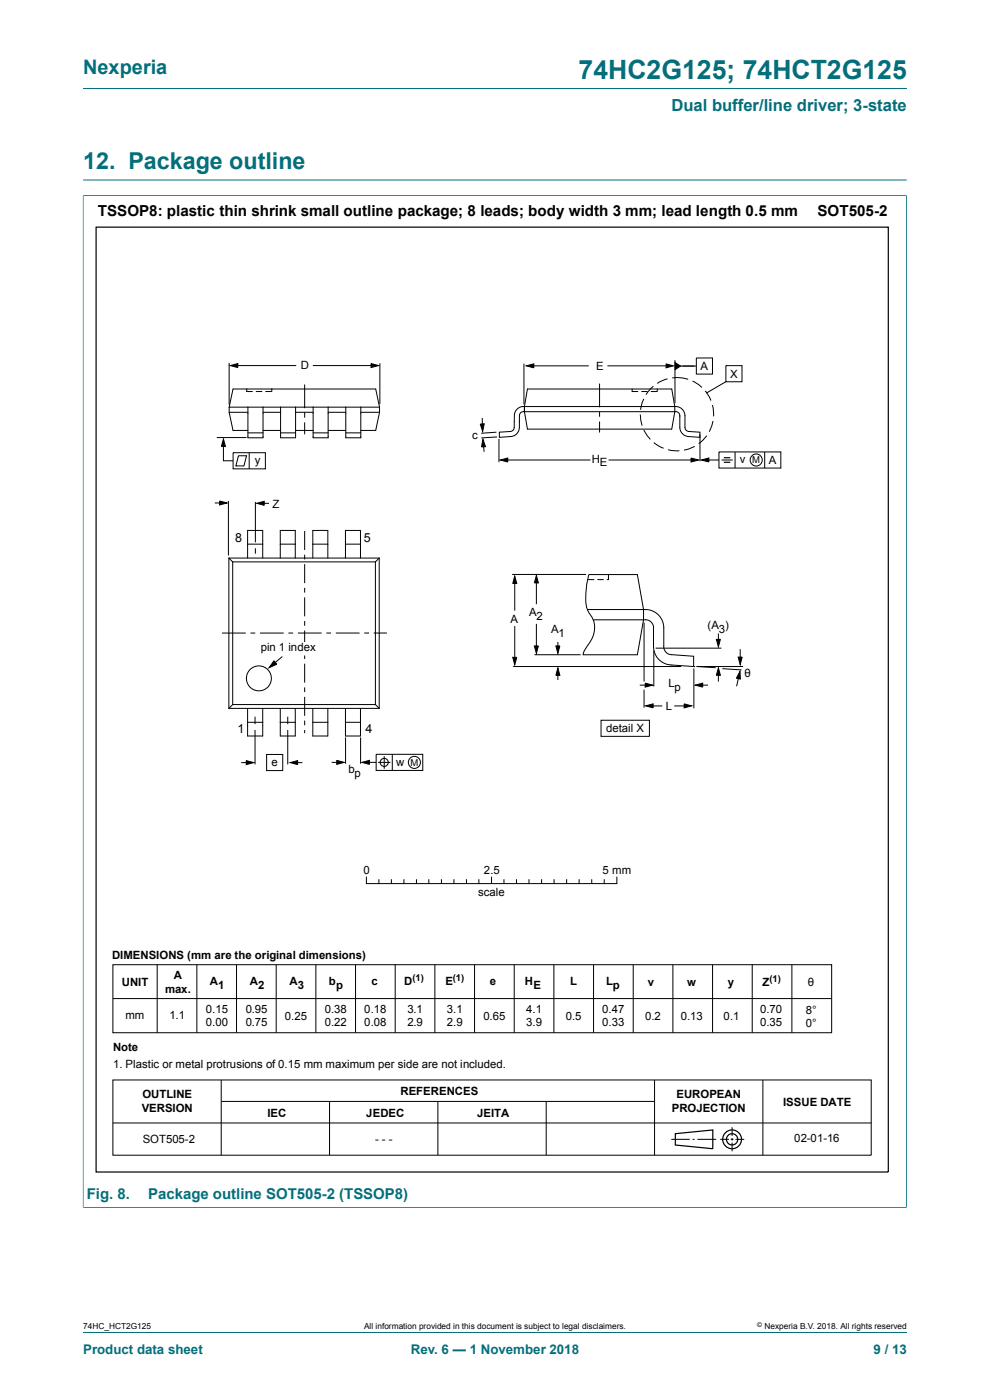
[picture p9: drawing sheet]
<svg xmlns="http://www.w3.org/2000/svg" width="210mm" height="297mm" viewBox="0 0 210 297" stroke-linecap="round" stroke-linejoin="round" font-family="sans-serif">
<path d="M17.6 18.8h174.8M17.6 38.2h174.8M17.6 41.5h174.7M17.6 41.4v214.9M192.3 41.4v214.9M17.6 256.2h174.7" fill="none" stroke="#036f7b" stroke-width=".21"/>
<g fill="none" stroke="#000" stroke-width=".21">
<path d="M48.6 77v8.8M48.9 77.6l1.5-.5v.9zM49.8 77.6h13M66.4 77.6h13M78.7 77.1l1.6 .5-1.6 .4zM80.6 77.1v8.6M111.1 77.1v8.7M111.7 77.6l1.5-.4v.8zM112.4 77.6h12.5M128.9 77.6h13.2M141.3 77.2l1.5 .4-1.5 .4zM143.2 76.4v9.1"/>
<path d="M143.2 76.9l1.2 .8-1.2 .7zM143.7 77.7h4M147.7 75.9h3.4v3.5h-3.4zM154 77.6h3.4v3.4h-3.4zM46 92.8h6.3M47.4 93.1l.4 1.6h-.8zM47.4 93.7v4.1h2M49.4 96h6.9v3.5h-6.9zM50.6 96.7h1.7l-.6 2.1h-1.7zM52.9 96v3.5M101.9 90l.8-.1-.3 1.6zM102.3 88.7l.1 2.3"/>
<path d="M102.4 93.2l.6 1.6h-.9zM102.5 93.8l.2 2M105.3 91.7l-3.2 .2M105.4 92.7l-3.3 .2M105.8 93.1v5M106.1 97.6l1.6-.4v.8zM106.9 97.6h18.3M127.2 81.4v5M127.2 87.4v1M127.2 89.4v2.4M129.1 97.6h18.1M135.8 87.9l.4 2.4"/>
<path d="M136.5 84.6l-.3 .8-.3 1.5M136.6 91.2l1.4 2M138.6 81.9l-1.6 1.8M138.7 93.9l2.1 1.2M141.6 80.4l-2.2 .9M141.7 95.4l2.4 .2M142.6 80.2h2.3l1.1 .3M146.6 97.2l1.6 .4-1.6 .4zM146.9 80.8l2 1.4M147.4 94.7l-1.3 .6-1 .2M148.5 92.1v5.8M148.8 97.6l1.6-.4v.8z"/>
<path d="M149.6 82.9l1.2 2.1M149.7 97.6h2.8M149.9 92.4l-1.7 1.7M151.1 85.9l.3 2.4M151.2 89.3l-.8 2.3M152.5 95.9h13.1v3.4h-13.1zM153.1 97.6h2.3M154 81l-4.2 2.4M155.9 95.9v3.4M162.2 95.9v3.4M45.6 106.7h2M46.6 106.3l1.6 .4-1.6 .4z"/>
<path d="M48.5 106.3v11.5M54.2 106.5v8.5M54.2 116.3v1.2M54.5 106.8l1.5-.4v.8zM55.1 106.8h2M64.6 112.6v4.1M64.6 117.7v1M64.6 119.7v4M47.1 134.3h5M53.1 134.3h1M55.1 134.3h5.1M59.9 139.3l-2.5 2"/>
<path d="M62.2 134.3h-1M63.2 134.3h5M64.6 124.7v1M64.6 126.7v4M64.6 131.7v1.1M64.6 133.8v4M64.6 138.8v1M69.2 134.3h1M71.2 134.3h5.1M78.3 134.3h-1M79.3 134.3h2.8M108.8 139.4h.8l-.4 1.6z"/>
<path d="M109.2 122.2l.4 1.6h-.8zM109.2 123.2v6.3M109.2 132.8v7.2M113.4 137h.8l-.4 1.6zM113.4 138.9h9.8M113.8 122.1l.4 1.6h-.8zM113.8 122.7v5.5M113.8 132.4v5.5M117.9 137h.9l-.5 1.6zM118.3 136.2v1.9M136.6 132.1v12.5M138.7 138v7.6"/>
<path d="M139.1 137.5h13.9M152 135.6h.8l-.4 1.6zM152.4 134.4v1.9M156.6 139.4h.8l-.4 1.6zM157 137.7v2.6M54.1 152v1.6M54.1 154.9v7.3M58.1 140.2l.6 .7-1.6 .8zM61 152v1.6M61 154.9v7.3M64.6 140.8v4M64.6 145.8v1"/>
<path d="M64.6 147.8v4.1M64.6 152.9v1M64.6 154.9v.6M73.3 156.5v5.5M76.5 156.5v5.5M108.8 141.4h35.7M118.3 141.7l.5 1.6h-.9zM118.3 142.7v1.6M127.5 152.8h10.3v3.4h-10.3zM135.7 145.3h1.6M136.9 144.9l1.5 .4-1.5 .5zM137 149.7l1.5-.4v.9z"/>
<path d="M137.6 149.8h2.9M143 149.8h2.9M145.1 149.3l1.6 .4-1.6 .5zM147.2 141.8v8.5M147.5 145.3l1.6-.4v.9zM147.7 141.4l4.1 .3M147.8 141.4h9.8M148.4 145.3h1.8M152.4 141.7l.4 1.6h-.8zM152.4 142.7v1.9M153.2 141.9l4.1 .2M156.8 143l-.5 2.6"/>
<path d="M157 142.4v1.7l-.8-.2zM51.2 161.8h1.9M52.2 161.4l1.6 .4-1.6 .4zM56.6 160.1h3.4v3.4h-3.4zM61.5 161.8l1.6-.4v.8zM62.3 161.8h1.8M70.4 161.7h1.8M71.4 161.3l1.6 .4-1.6 .5zM76.8 161.7l1.6-.4v.9zM77.7 161.7h2.1M79.8 160h9.9v3.4h-9.9zM80.2 161.7h2.6"/>
<path d="M81.5 160.4v2.7M83.2 160v3.4M77.7 187.5h53.1M77.7 186.1v1.3M80.4 186.6v.8M83 186.6v.8M85.7 186.6v.8M88.3 186.6v.8M91 186.6v.8M93.6 186.6v.8M96.3 186.6v.8M98.9 186.6v.8"/>
<path d="M101.6 186.6v.8M104.3 186.1v1.3M106.9 186.6v.8M109.6 186.6v.8M112.2 186.6v.8M114.9 186.6v.8M117.5 186.6v.8M120.2 186.6v.8M122.8 186.6v.8M125.5 186.6v.8M128.2 186.6v.8M130.8 186.1v1.3"/>
<path d="M23.9 204.7h152.5v14.4h-152.5zM24 211.8h152.4M33.3 204.7v14.4M41.8 204.7v14.4M50.2 204.7v14.4M58.6 204.7v14.4M67 204.7v14.4M75.4 204.7v14.4M83.8 204.6v14.5M92.2 204.7v14.4M100.7 204.7v14.4M109.1 204.7v14.4"/>
<path d="M117.5 204.7v14.4M125.9 204.7v14.4M134.3 204.7v14.4M142.7 204.7v14.4M151.2 204.7v14.4M159.6 204.6v14.5M168 204.7v14.4M23.9 229.1h160.9v16h-160.9zM23.9 238.2h160.9M46.9 229.1v16M46.9 233.7h91.9M69.9 233.7v11.4"/>
<path d="M92.9 233.7v11.4M115.9 233.7v11.4M138.8 229.1v16M155.3 239.1v1.9M161.8 229.1v16M142.4 241.7h3.9M146.9 241.7h.4M147.9 241.7h4M152.8 241.7h1.8M155 241.7h.6M155.3 241.4v.5M155.3 242.4v1.8"/>
<path d="M156 241.7h1.9"/>
<circle cx="160.4" cy="97.6" r="1.28"/>
<circle cx="81.5" cy="161.7" r=".85"/>
<circle cx="87.9" cy="161.7" r="1.28"/>
</g>
<g fill="none" stroke="#000" stroke-width=".25">
<path d="M20.4 48.2h168v200.4h-168zM153.5 97.1h1.4M153.5 98.1h1.4M143.3 240.5l7.9-.8v4l-7.9-.8z"/>
<circle cx="155.3" cy="241.7" r="2"/>
<circle cx="155.3" cy="241.7" r="1.2"/>
</g>
<g fill="#000">
<path d="M48.9 77.6l1.5-.5v.9zM78.7 77.1l1.6 .5-1.6 .4zM111.7 77.6l1.5-.4v.8zM141.3 77.2l1.5 .4-1.5 .4zM143.2 76.9l1.2 .8-1.2 .7zM47.4 93.1l.4 1.6h-.8zM101.9 90l.8-.1-.3 1.6zM102.4 93.2l.6 1.6h-.9zM106.1 97.6l1.6-.4v.8zM146.6 97.2l1.6 .4-1.6 .4zM148.8 97.6l1.6-.4v.8zM46.6 106.3l1.6 .4-1.6 .4z"/>
<path d="M54.5 106.8l1.5-.4v.8zM109.2 122.2l.4 1.6h-.8zM108.8 139.4h.8l-.4 1.6zM113.8 122.1l.4 1.6h-.8zM113.4 137h.8l-.4 1.6zM117.9 137h.9l-.5 1.6zM152 135.6h.8l-.4 1.6zM156.6 139.4h.8l-.4 1.6zM58.1 140.2l.6 .7-1.6 .8zM118.3 141.7l.5 1.6h-.9zM136.9 144.9l1.5 .4-1.5 .5zM137 149.7l1.5-.4v.9z"/>
<path d="M145.1 149.3l1.6 .4-1.6 .5zM147.5 145.3l1.6-.4v.9zM152.4 141.7l.4 1.6h-.8zM157 142.4v1.7l-.8-.2zM52.2 161.4l1.6 .4-1.6 .4zM61.5 161.8l1.6-.4v.8zM71.4 161.3l1.6 .4-1.6 .5zM76.8 161.7l1.6-.4v.9z"/>
</g>
<path d="M64.1 136.4h.8v2.6h-.8z" fill="#fff"/>
<path d="M64.1 136.4h.8v2.6h-.8z" fill="none" stroke="#fff" stroke-width=".21"/>
<g fill="none" stroke="#000" stroke-width=".21">
<path d="M48.6 86.4l.8-3.9h30.3l.8 3.9M48.6 87.5l.8 3.8h3.2M48.6 87.5h4M48.6 86.4h31.9M48.6 86.4v1.1M52.3 82.5v.6h1.2M52.6 86.4v6.5h3.2v-6.5M52.6 91.8h3.2M54.3 83.1h1.3M55.8 91.3h3.7M55.8 87.5h3.7M56.4 83.1h1.2"/>
<path d="M57.7 82.5v.6M59.5 86.4v6.5h3.2v-6.5M59.5 91.8h3.2M62.7 91.3h3.7M62.7 87.5h3.7M64.6 81.6v5M64.6 87.6v1M64.6 89.6v2.5M66.4 86.4v6.5h3.2v-6.5M66.4 91.8h3.2M69.6 91.3h3.7M69.6 87.5h3.7"/>
<path d="M73.3 86.4v6.5h3.2v-6.5M73.3 91.8h3.2M76.5 87.5h4M80.5 87.5l-.8 3.8h-3.2M80.5 86.4v1.1M108.4 92.6a1.92 1.92 0 0 0 1.8-1.9v-2.7a.8 .8 0 0 1 .8-.7h32.5a.84 .84 0 0 1 .7 .9v2.5a1.96 1.96 0 0 0 1.8 1.9M108.4 92.6l-2.5 .2v-1.1l2.4-.2a.87 .87 0 0 0 .8-.8v-1.3a2.68 2.68 0 0 1 .7-2.7l.8-.4 .4-.1h32.4a1.97 1.97 0 0 1 1.9 2v2.5a.86 .86 0 0 0 .8 .8l2.4 .2v1.1l-2.5-.2M111.9 82.5h30.6l.6 3.7v1.1l-.6 3.7h-30.6l-.7-3.7v-1.1zM134.1 82.5v.6h1.2M136.1 83.1h1.2M138.1 83.1h1.2M139.4 82.5v.6"/>
<path d="M48.5 118.4l.9 .8M48.5 118.4v31.9M48.5 118.4h31.9M49.4 119.2v30.3M49.4 119.2h30.2M52.5 118.4v-5.9h3.2v5.9M52.5 115.4h3.2M59.5 118.4v-5.9h3.1v5.9M59.5 115.4h3.1M66.4 118.4v-5.9h3.1v5.9M66.4 115.4h3.1M73.3 118.4v-5.9h3.2v5.9"/>
<path d="M73.3 115.4h3.2M79.6 119.2v30.3M80.4 118.4l-.8 .8M80.4 118.4v31.9M108.6 121.9h15.7M124.6 129.3h12.3a3.9 3.9 0 0 1 3.9 3.9v4a1.71 1.71 0 0 0 1.6 1.7l4.7 .3v2.2l-4.6-.3a3.9 3.9 0 0 1-3.9-3.9v-4a1.69 1.69 0 0 0-1.7-1.7M124.8 123h1.2M124.9 121.9a15.6 15.6 0 0 0-.4 7.1l.2 .6a5.3 5.3 0 0 1 0 7.2 4 4 0 0 0-1 2.1M125 121.9h10.2l1.3 7.4v2.2l-1.3 7.4h-11.5M125.9 131.5h11M126.8 123h1.2M129.1 121.9v1.1h-.3"/>
<path d="M48.5 150.3h31.9M49.4 149.5l-.9 .8M49.4 149.5h30.2M52.5 150.3v5.8h3.2v-5.8M52.5 153.2h3.2M59.5 153.2h3.1M59.5 150.3v5.8h3.1v-5.8M66.4 153.2h3.1M66.4 150.3v5.8h3.1v-5.8M73.3 153.2h3.2M73.3 150.3v5.8h3.2v-5.8M79.6 149.5l.8 .8"/>
<path d="M136.6 146.3v3.8M147.2 141.4h.1"/>
<circle cx="54.9" cy="143.9" r="2.65"/>
</g>
<path d="M17.6 41.5v214.6M17.7 41.5h174.5M192.3 41.5v214.6M17.7 256.2h174.5M17.6 282.6h174.8" fill="none" stroke="#036f7b" stroke-width=".21"/>
<text font-size="5.6" fill="#036f7b" x="122.7" y="16.8">74HC2G125; 74HCT2G125</text>
<text font-size="4.9" fill="#036f7b" x="17.6" y="35.9">12. Package outline</text>
<text font-size="4.2" fill="#036f7b" x="17.6" y="15.6">Nexperia</text>
<text font-size="3.5" fill="#036f7b" x="142.4" y="23.7">Dual buffer/line driver; 3-state</text>
<g font-size="3.2">
<text x="20.7" y="45.8">TSSOP8: plastic thin shrink small outline package; 8 leads; body width 3 mm; lead length 0.5 mm</text>
<text x="173.4" y="45.9">SOT505-2</text>
</g>
<g font-size="3.2" fill="#036f7b">
<text x="18.4" y="254.3">Fig. 8.</text>
<text x="31.4" y="254.3">Package outline SOT505-2 (TSSOP8)</text>
</g>
<g font-size="2.8" fill="#036f7b">
<text x="17.6" y="287.2">Product data sheet</text>
<text x="87.2" y="287.2">Rev. 6 — 1 November 2018</text>
<text x="185.3" y="287.2">9 / 13</text>
</g>
<g font-size="2.7">
<text x="49.9" y="115">8</text>
<text x="77.2" y="114.9">5</text>
<text x="50.4" y="155.5">1</text>
<text x="77.5" y="155.5">4</text>
</g>
<g font-size="2.4">
<text x="63.8" y="78.4">D</text>
<text x="126.5" y="78.5">E</text>
<text x="148.6" y="78.5">A</text>
<text x="154.9" y="80.2">X</text>
<text x="100.2" y="93">c</text>
<text x="54.1" y="98.4">y</text>
<text x="125.5" y="98.1">H</text>
<text x="127.2" y="99">E</text>
<text x="157" y="98.3">v</text>
<text x="163.1" y="98.4">A</text>
<text x="57.8" y="107.8">Z</text>
<text x="112.3" y="130.8">A</text>
<text x="113.8" y="131.6">2</text>
<text x="108.3" y="132.2">A</text>
<text x="116.9" y="134.3">A</text>
<text x="118.5" y="135.1">1</text>
<text x="150.1" y="133.4">(A )</text>
<text x="152.5" y="134.2">3</text>
<text x="55.4" y="138.1">pin 1 ind</text>
<text x="64.4" y="138.1">ex</text>
<text x="157.9" y="143.5">θ</text>
<text x="141.8" y="145.7">L</text>
<text x="143.1" y="146.5">p</text>
<text x="128.6" y="155.3">detail X</text>
<text x="141.2" y="150.6">L</text>
<text x="57.6" y="162.5">e</text>
<text x="73.9" y="163.9">b</text>
<text x="75.2" y="164.7">p</text>
<text x="84.1" y="162.5">w</text>
<text x="77.1" y="185.3">0</text>
<text x="102.7" y="185.3">2.5</text>
<text x="127.8" y="185.3">5 mm</text>
<text x="101.5" y="190.1">scale</text>
<text x="23.8" y="203.5">DIMENSIONS (mm are the original dimensions)</text>
<text x="25.8" y="209.1">UNIT</text>
<text x="36.9" y="207.7">A</text>
<text x="44.5" y="208.9">A</text>
<text x="46.3" y="209.8">1</text>
<text x="53" y="208.9">A</text>
<text x="54.8" y="209.8">2</text>
<text x="61.4" y="208.9">A</text>
<text x="63.2" y="209.8">3</text>
<text x="69.8" y="208.9">b</text>
<text x="71.3" y="209.8">p</text>
<text x="78.8" y="208.9">c</text>
<text x="85.7" y="208.9">D</text>
<text x="94.5" y="208.9">E</text>
<text x="103.9" y="208.9">e</text>
<text x="111.4" y="208.9">H</text>
<text x="113.1" y="209.8">E</text>
<text x="120.9" y="208.9">L</text>
<text x="128.6" y="208.9">L</text>
<text x="130" y="209.8">p</text>
<text x="137.4" y="209.1">v</text>
<text x="145.8" y="209.1">w</text>
<text x="154.4" y="209.1">y</text>
<text x="161.7" y="209.1">Z</text>
<text x="171.4" y="209.1">θ</text>
<text x="35" y="210.7">max.</text>
<text x="43.7" y="214.8">0.15</text>
<text x="52.1" y="214.8">0.95</text>
<text x="68.9" y="214.8">0.38</text>
<text x="77.3" y="214.8">0.18</text>
<text x="86.4" y="214.8">3.1</text>
<text x="94.8" y="214.8">3.1</text>
<text x="111.6" y="214.8">4.1</text>
<text x="127.7" y="214.8">0.47</text>
<text x="161.3" y="214.8">0.70</text>
<text x="170.9" y="215">8°</text>
<text x="26.7" y="216.1">mm</text>
<text x="35.9" y="216.2">1.1</text>
<text x="43.7" y="217.8">0.00</text>
<text x="52.1" y="217.8">0.75</text>
<text x="60.4" y="216.4">0.25</text>
<text x="68.9" y="217.8">0.22</text>
<text x="77.3" y="217.8">0.08</text>
<text x="86.4" y="217.8">2.9</text>
<text x="94.8" y="217.8">2.9</text>
<text x="102.5" y="216.3">0.65</text>
<text x="111.6" y="217.8">3.9</text>
<text x="120" y="216.3">0.5</text>
<text x="127.7" y="217.8">0.33</text>
<text x="136.8" y="216.3">0.2</text>
<text x="144.4" y="216.3">0.13</text>
<text x="153.5" y="216.3">0.1</text>
<text x="161.3" y="217.8">0.35</text>
<text x="170.9" y="218">0°</text>
<text x="24" y="222.9">Note</text>
<text x="24" y="226.5">1. Plastic or metal protrusions of 0.15 mm maximum per side are not included.</text>
<text x="30.2" y="233">OUTLINE</text>
<text x="84.9" y="232.3">REFERENCES</text>
<text x="143.5" y="233">EUROPEAN</text>
<text x="30.1" y="236">VERSION</text>
<text x="56.8" y="236.9">IEC</text>
<text x="77.7" y="236.9">JEDEC</text>
<text x="101.2" y="236.9">JEITA</text>
<text x="142.5" y="236">PROJECTION</text>
<text x="166.1" y="234.5">ISSUE DATE</text>
<text x="30.3" y="242.5">SOT505-2</text>
<text x="79.5" y="242.5">- - -</text>
<text x="168.4" y="242.3">02-01-16</text>
</g>
<g font-size="2">
<text x="159.6" y="98.3">M</text>
<text x="87.1" y="162.5">M</text>
<text x="87.5" y="208.2">(1)</text>
<text x="96.1" y="208.2">(1)</text>
<text x="163.2" y="208.4">(1)</text>
</g>
<g font-size="1.8">
<text x="17.6" y="282">74HC_HCT2G125</text>
<text x="77.2" y="282">All information provided in this document is subject to legal disclaimers.</text>
<text x="162.2" y="282">Nexperia B.V. 2018. All rights reserved</text>
</g>
<text font-size="1.4" x="160.6" y="281.6">©</text>
</svg>
